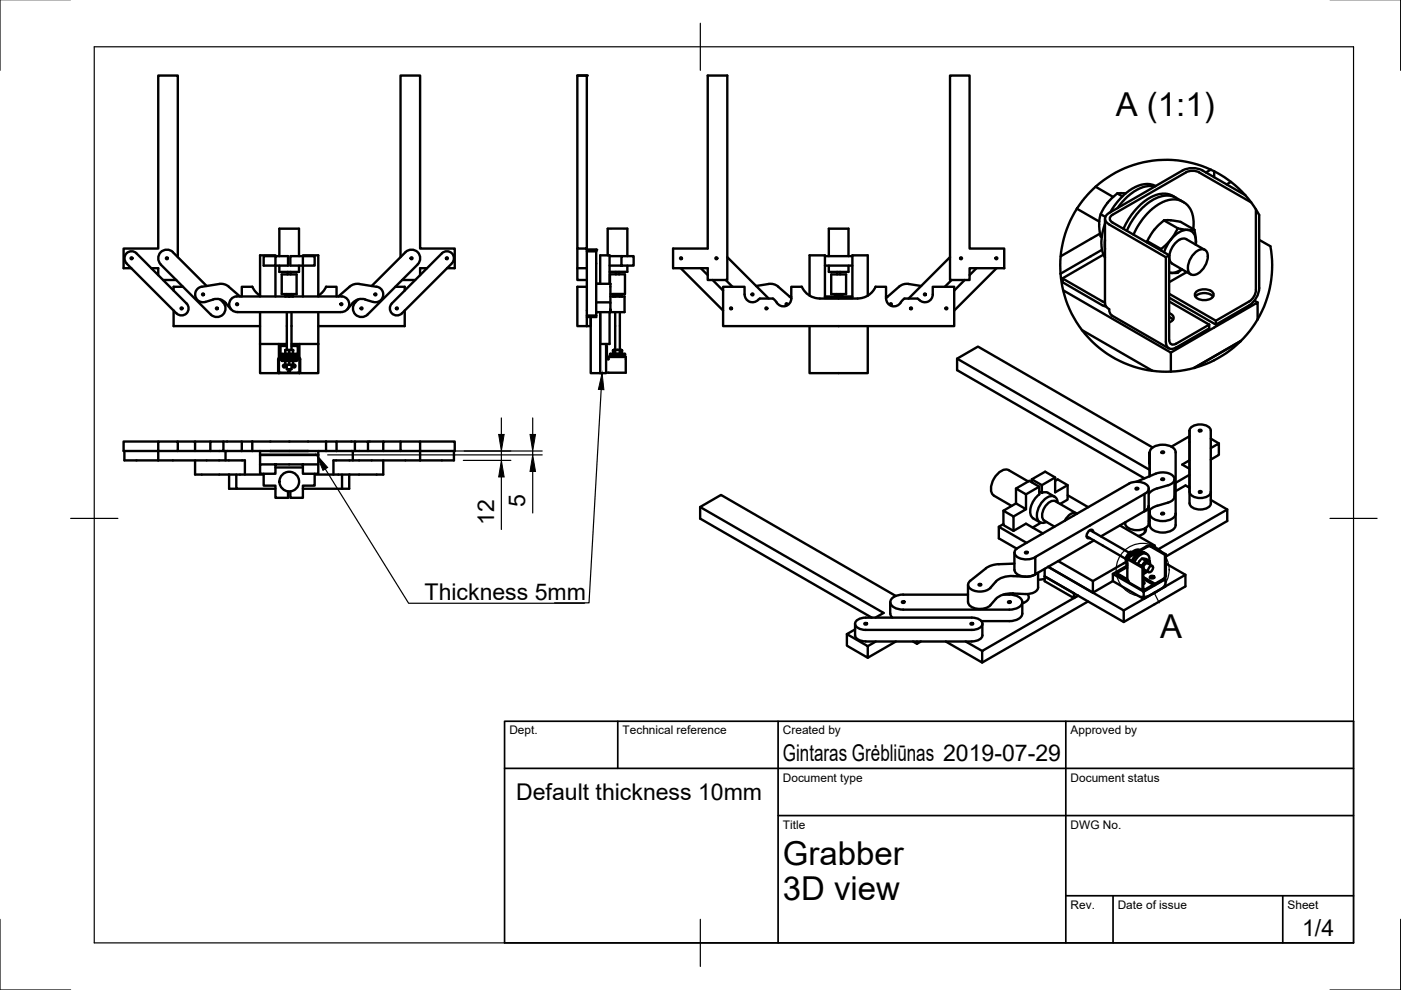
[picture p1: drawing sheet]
<svg xmlns="http://www.w3.org/2000/svg" width="297mm" height="210mm" viewBox="0 0 297 210" stroke-linecap="round" stroke-linejoin="round" font-family="sans-serif">
<!-- layer: Visible -->
<g fill="none" stroke="#000" stroke-width=".51">
<path d="M122.4 16h2M150.1 16h4.1v43.4h-4.1v-2.5h-7.4v-4.2h7.4zM201.4 16h4.2v36.7h7.3v4.2h-7.3v2.5h-4.2zM232.3 39.6l-2.4 2.5-1.6 2.2M232.3 39.6l3.7 2.2M244.9 39.5l-1.3-.1-.8 .2-1.8 .7-2 1.4-2.1 2.4M245 39.4a5.7 5.7 0 0 0-6 1.4l-1.9 1.8-1.7 2.4M251.4 36.6l-15.5 8.9a.86 .86 0 0 0-.6 .9 .86 .86 0 0 0 .6 .8l12 6.9M251.4 36.5l1.4-.3 1.5 .3 11 6.4M256.7 36a22.4 22.4 0 0 0-24.4 3.6M256.7 36l-1 .6M256.7 36l.7 .3"/>
<path d="M257.4 36.3a23.2 23.2 0 0 1 6.6 5.1M257.4 36.3v1.3M261 38.6l-.9 .5M26.8 55.8a1.49 1.49 0 0 1 0-2.1 1.49 1.49 0 0 1 2.1 0l10.6 10.6a1.49 1.49 0 0 1 0 2.1 1.49 1.49 0 0 1-2.1 0l-10.6-10.5M32.1 56.9h1.4v1.4M34.6 59.4h2.8M37.7 54.5v-38.5h-4.2v36.7h-7.3v4.2h1.6M59.2 54.3v-5.8h4.2v5.8M59.2 56.3v1.4h4.2v-1.4M59.7 58.2h3.2v4.1h-3.2zM61 57.7v.5M61.6 54.3h5.1v2h-5.1z"/>
<path d="M61.6 57.7v.5M64.2 54.3v-.2h3.3v8.8M64.2 54.3v8.6M84.9 54.5v-38.5h4.2v36.7h7.3v4.2h-1.6M85.3 59.4h2.7M88.5 56.1l-10.6 10.6M88.6 56.1a1.83 1.83 0 0 0 0-2.6 1.83 1.83 0 0 0-2.6 0l-7.2 7.1M90.5 56.9h-1.4v1.4M93.7 53.7l-10.6 10.6M93.7 53.7a1.49 1.49 0 0 1 2.1 0 1.49 1.49 0 0 1 0 2.1M95.8 55.9l-10.6 10.5a1.49 1.49 0 0 1-2.1 0 1.49 1.49 0 0 1 0-2.1M122.4 56.9v2.5h2"/>
<path d="M122.4 52.7v4.2h2M124.4 53h2v.3M124.4 52.7v-36.7h-2v36.7h2v4.2M124.4 53.3h2M124.4 56.9v12.2M126.4 53.3v13.6M128.8 54.1v-5.6h4.2v5.8M129.2 56.3h2.6v-2h2.5v2h-2.5M129.2 54.3h2.6M129.3 57.6h3.7M129.3 58.2v2M129.3 58.2h3.2"/>
<path d="M130.6 57.7v.5M131.3 57.7v.5M132.5 58.2v4.1h-3.1M133 56.3v1.4M144.3 56.9l9 8.9M148.6 56.9l1.5 1.4M151.1 59.4l2.2 2.2M153.9 59.4l1.4 1.4M154.2 54.5l8.8 8.8M174.9 56.3h5.8M174.9 54.3h5.8M175.7 54.3v-5.8h4.2v5.8"/>
<path d="M175.7 56.3v1.4h4.2v-1.4M176.2 58.2h3.2v4.1h-3.2zM177.5 57.7v.5M178.1 57.7v.5M201.4 54.5l-8.8 8.8M201.8 59.4l-1.5 1.4M204.5 59.4l-2.2 2.2M207 56.9l-1.4 1.4M211.3 56.9l-9 8.9M224.9 58a22.4 22.4 0 0 0 4.5 12M228.3 44.3a22.6 22.6 0 0 0-3.4 13.7M228.3 44.3l4.8 2.7"/>
<path d="M233.2 49.5l-8.3 4.8M233.4 45.4l1 .6M233.7 53l-8.8 5M234 54l-8.7 5M234.3 46.4v17.9a1.49 1.49 0 0 0 .9 1.2 1.5 1.5 0 0 0 .6 1.4l12 7M234.3 47.4l-.1 .3a8.7 8.7 0 0 0 .1 6.9M234.3 50.8v2.1M236.9 41h1.8M236.9 41l-1.8 1.6-1.1 1.5a7.5 7.5 0 0 0-.6 6l.2 .2M236.9 41l1.1 .6M243.2 51.1v.3M243.2 51.1l3 1.7"/>
<path d="M246.2 52.8v.4M246.8 46.7h1.5l2 .3 2.9 1.7M246.8 46.7l-2.2 2.2-1.4 2.2M246.8 46.7l2.9 1.7M247.2 54.5v18M247.9 54.1v18a.86 .86 0 0 0 .4 .9 .86 .86 0 0 0 1-.1M247.9 54.1l-.7 .4M247.9 57.8v.1M249.1 41.8a5 5 0 0 0-6 .6l-1.3 1-1.5 1.6-1 1.5-1.1 2M249.7 48.4l2.2 .4 1.3-.1M249.7 48.4l-1.4 2.3-2.1 2.1M250.5 42.6l-1.2-.7a5.6 5.6 0 0 0-6.1 1.3l-2.2 2.2-1.3 1.9-.8 1.6"/>
<path d="M250.5 57.1l-1.4 .7h-1.2M250.6 57.1l-.1 .1a2.46 2.46 0 0 1-2.6 .6M251.6 57.7l-3.7 2.1M253 48.6a5.3 5.3 0 0 0-2.4-5.9 5.7 5.7 0 0 0-6 1.3l-1.4 1.3-.9 1.1-1.2 1.7-.8 1.7M253 53.9a2.3 2.3 0 0 1 2.5-.9 2.53 2.53 0 0 1 .1 3.1 3.4 3.4 0 0 1-2.7 2.2 1.47 1.47 0 0 1-1-2.1 5 5 0 0 1 1.1-2.3zM253.2 48.7l.4 2.6M253.6 51.3l-.1 .6M253.6 51.3a2.12 2.12 0 0 0-.9-2.2 2.12 2.12 0 0 0-2.4 0 7.8 7.8 0 0 0-3.5 4.4M255.5 53l-4-2.3a2.64 2.64 0 0 0-3 1.7 2.64 2.64 0 0 0 0 3.5l4 2.3M264 41.4l-9-5.3a4.7 4.7 0 0 0-4.3 0l-15.5 9a1.29 1.29 0 0 0-.9 1.3 1.29 1.29 0 0 0 .9 1.2l12 6.9M264 41.4l1.8 2.2 1.2 2v15.5a4.7 4.7 0 0 1-2.1 3.6l-7.1 4.1v-.8l7.4-4.4 .9-1.2 .2-.9M266.3 44.4v17.1"/>
<path d="M267 50.9l2.3 1.3a22.6 22.6 0 0 1-2.7 15.5M36.8 65.8v3.3h18.3M38.8 60.8h-2v.8M43.5 64a3.9 3.9 0 0 1 3.6-.4l.8 .7M43.8 60.6l-7.1-7.1a1.84 1.84 0 0 0-2.6 0 1.84 1.84 0 0 0 0 2.6l10.6 10.6a1.83 1.83 0 0 0 2.6 0 1.83 1.83 0 0 0 0-2.6l-.6-.6M47.9 64.3l1.1 1.3M50.4 66.2h21.8M50.4 66.2a1.66 1.66 0 0 1-1.8-1.6 1.66 1.66 0 0 1 1.5-1.8l22.4 .1a1.65 1.65 0 0 1 1.5 1.7 1.65 1.65 0 0 1-1.8 1.6M50.9 62.9l-2.4-2.1-1.1-.6h-.9l-3.7 .6a1.65 1.65 0 0 0-1.4 2 1.65 1.65 0 0 0 2.2 1.2M55.1 62.9v-8.8h3.3v.2h-2.5v2h2.5v-2h2.7v2h-2.7v6.6M55.1 72.9v6.2h4M55.1 66.2v6.7"/>
<path d="M55.1 72.9h5.7M55.2 62.7l-.8-.7-.9-1.2h-2.2v2.1M59.1 76.2h.6M59.1 79.1h4.4M59.1 72.9v2.9M59.2 76.2l.3-.3h3.7l.3 .3M59.5 75.7h3.6M59.5 75.7l-.3 .1-.2 .4v2.8h.1v-2.8M59.7 75.1v.1M59.7 76.5h.1M59.7 75.2l.1 .3M59.8 76h3"/>
<path d="M59.8 75.2h3M59.8 75l3.1 .1M59.8 76.5h3M59.8 75.5h3M59.8 75.9v.1M59.8 75l-.1 .1M59.8 76.3l-.1 .2M59.8 76v.4h3M59.8 75.5v.2M60.5 62.8h1.6zM60.5 77.4h1.6M60.5 74.3h1.6"/>
<path d="M60.5 77.3v.1M60.5 76.5v.1M60.5 77.3h.8M60.5 76.6h.8M60.5 74.9v.1M60.5 74.9h.8M60.5 74.3h.8M60.5 62.8v.1M60.5 74.3v.6M60.5 76.6v.7M60.5 77.3a.33 .33 0 0 0-.5 .3 .33 .33 0 0 0 .4 .3 .33 .33 0 0 0 .1-.5M60.8 77.4v.9h1v-.9"/>
<path d="M60.8 73.4h-1.3v2.3M60.8 62.3v.5M60.8 66.2v8M61.2 78.3v.7l-2.1 .1M61.3 77.3h.8M61.3 76.6h.8M61.3 74.9h.8M61.3 74.3h.8M61.3 62.8v.1M61.3 74.3v.6M61.3 76.6v.7M61.8 73.4h1.3v2.3"/>
<path d="M61.8 72.9h5.7M61.8 62.3v.5M61.8 66.2v8M62.1 77.3v.1M62.1 76.5v.1M62.1 74.9v.1M62.1 62.8v.1M62.1 74.3v.6M62.1 76.6v.7M62.2 77.3a.33 .33 0 0 1 .5 .3 .33 .33 0 0 1-.5 .3 .33 .33 0 0 1-.1-.5M62.9 75.9h.1M62.9 75v.1"/>
<path d="M62.9 75.5v.1M62.9 76v.1M62.9 75.2h.1M62.9 76.4v.1M62.9 76.1v.3M62.9 76.2h.6M62.9 75.2v.3M62.9 75.6h.1M62.9 75.9v.1M62.9 76h.1M62.9 75.1v.1M62.9 75.6v.1"/>
<path d="M62.9 76.3v.1M62.9 75.5h.1M63.2 75.7l.2 .1 .2 .4v2.8h-2.1v-.7M63.5 72.9v2.9M63.5 76.2v2.9M67.5 72.9v6.2h-4M67.5 66.2v6.7M67.5 62.7l1.1-1 .5-.9h2.3v2.1M74.8 64.3l-1.2 1.3M75.4 64.1a1.83 1.83 0 0 0 0 2.6 1.83 1.83 0 0 0 2.5 0M75.9 63.5l-.6 .6M76.1 60.2l3.7 .6"/>
<path d="M76.2 60.2h-.9l-.8 .3-2.8 2.4M79.9 60.8a1.66 1.66 0 0 1 1.3 2 1.66 1.66 0 0 1-2.1 1.2 4 4 0 0 0-3.6-.4l-.7 .7M83.8 60.8h2v.8M85.8 65.8v3.3h-18.3M124.4 69.1h.8v-1.9v11.9h2.1M124.4 60.8h-2v8.3h2M124.4 66.9h2M126.4 60.2h3v5.4M126.4 66.9v.3h-2M126.4 64.1h3M127.3 60.2v-6.1h1.9v6.1M127.3 66.2v12.9"/>
<path d="M128.5 72.9v6.2h-1.2M128.5 73.4h.2v2l.3 .3M128.5 75.4l.1 .2 .4 .3M129 75.7h3.7v3.3h-4.2M129 75.7v.5h-.5M129.2 66.2v6.7h-1.9M129.3 75.1l.1-.1h1.5h1.6v.1M129.3 75.2l.1 .3M129.3 75.1v.1M129.4 75.2h3.1M129.4 75.5h3.1M129.4 75.5v.2"/>
<path d="M129.4 62.9h3v3.3h-6M129.4 65.6v.6zM130 74.3v.6l.1 .1M130 62.8h1.9M130 74.9h.4M130 62.8v.1M130.2 74.2l-.2 .1M130.2 74.2l.2 .1M130.4 74.9h1M130.4 74.3h1M130.4 62.3v.5M130.4 62.8v.1"/>
<path d="M130.4 66.2v8M130.4 74.3v.6M131.3 62.8h.4h-1.7M131.3 74.2h.4h-1.5M131.4 74.9h.5M131.4 74.3h.5M131.4 62.8v.1M131.4 74.3v.6M131.4 62.3v.5M131.4 66.2v8M131.8 62.8h.1M131.8 74.2l.1 .1"/>
<path d="M131.9 62.8v.1M131.9 74.3v.6M131.9 74.9l-.1 .1M132.5 75.5v.2M132.5 75.2v.3M132.5 75.1v.1M157.9 62.4v-1.6h-4.6v8.3h49v-8.3h-4.5a3.1 3.1 0 0 1-.4 2.7 1.66 1.66 0 0 1-2.5 .1M157.9 62.4a1.75 1.75 0 0 0 1.3 1.6 1.75 1.75 0 0 0 1.9-.7h2.8l.8 .8M160.3 60.6l2.7-.4 1.3 .1 .7 .5 2.8 2.4M167.4 62.9h.4M171.6 69.1v10h12.4v-10M171.6 62.7v-8.6h3.3v9.1h5.8v-9.1h3.3v8.6"/>
<path d="M174.9 62.9h5.8M177 62.8h1.6zM177 62.8v.1M177.3 62.3v.5M177.8 62.8v.1M178.3 62.3v.5M178.6 62.8v.1M187.9 62.9h.3M192.6 60.2l2.7 .4M192.7 60.2h-.9l-.8 .3-3.1 2.7M194.9 63.6l-.4-.3h-2.7l-.5 .4a1.79 1.79 0 0 1-1.6 1.2 1.79 1.79 0 0 1-1.8-1.2v-2.9h-2.3a4.1 4.1 0 0 1-3.8 2.5h-8a4.2 4.2 0 0 1-3.8-2.5h-2.2v2.5a1.66 1.66 0 0 1-1.3 1.6 1.66 1.66 0 0 1-1.8-.8M202.9 76l40.9 23.6"/>
<path d="M225.4 61.5l22.8 13.3v4M229.4 70a22.6 22.6 0 0 0 15 8.6M229.4 70l15 8.6M234.3 64.1l-9-5.1v.8l8.4 4.9 .8 .3M247.2 72.5a1.29 1.29 0 0 0 .6 1.3 1.29 1.29 0 0 0 1.5-.1M247.9 63.9l8.5 4.9M247.9 63.1l9.9 5.7M247.9 62.3l9.9 5.7M247.9 67.2l.8 .6M247.9 66.4a.98 .98 0 0 1 .9 1 .98 .98 0 0 1-.9 1M253.2 78a21.9 21.9 0 0 1-8.8 .6M253.5 62.9a2.72 2.72 0 0 1 3.7 0"/>
<path d="M253.5 62a2.63 2.63 0 0 1 3.8 .3 1.63 1.63 0 0 1-2 1.3 1.63 1.63 0 0 1-2-1.3zM256.4 68.8v.8l-7.1 4.1M256.4 68.8l-7.1 4.1M263.1 72.3l-9.9 5.7M263.1 72.3a22.5 22.5 0 0 1-9.9 5.7M266 63.7l.6 .4M266.6 67.7v-3.6l-18.4 10.7M266.6 67.7l-1.6 2.4-1.9 2.2M26.4 95.6v2h7.1M33.5 97.6h18.4v3M33.5 93.6h-7.3v2h7.3v-2h4.2v2h-4.2v2M37.7 95.6h9.7v-2h-2.8v2"/>
<path d="M37.7 93.6h3.7v2M41.4 97.6v3h14.5M41.4 93.6h3.2M47.4 95.6h3.9M47.4 93.6h3.9M47.8 95.6v2M51.3 95.6h2.2M53.5 93.6h15.6M53.5 95.6h15.6M53.5 93.6h-2.2v2M53.5 93.6v2M55.1 98.5v-2.1h12.4v2.1"/>
<path d="M55.1 95.6v.8h12.4v-.8M58.4 98.5v1.9h-3.3v-1.9h12.4v1.9h-3.3v-1.9M58.4 99.1h5.8M69.1 93.6h2.3v2M69.1 95.6h2.3M69.1 93.6v2M71.4 95.6h3.8M71.4 93.6h3.8M74.8 95.6v2M78 93.6h3.3M78 95.6v-2h-2.8v2h9.7M81.3 97.6v3h-14.6"/>
<path d="M84.9 93.6h-3.6v2M89.1 97.6h-18.4v3M89.1 93.6h7.3v2h-7.3v-2h-4.2v2h4.2v2M96.2 95.6v2h-7.1M243.8 95.9v5.1zM243.8 95.9a2.42 2.42 0 0 1 2.7-1.6 2.41 2.41 0 0 1 2.8 1.6v15.4a2.42 2.42 0 0 1-2.8 1.6 2.47 2.47 0 0 1-2.7-1.6v-3.1a1.95 1.95 0 0 0 2 2.2 3.3 3.3 0 0 0 3.4-1.1l.1-.4M244.4 94.9l-37.1-21.4-4.4 2.5v2.5l39.8 22.9M252.2 91.3v15.4a1.99 1.99 0 0 0 2.3 1.3 1.99 1.99 0 0 0 2.2-1.3M252.2 91.3a1.99 1.99 0 0 1 2.3-1.3 1.99 1.99 0 0 1 2.2 1.3M252.2 97.6l-1.5 .9 1.5 .9M252.2 92.5l-3.9 2.2M256.7 95l1.7-1v2.4l-1.7 1"/>
<path d="M256.7 91.3v15.4M256.7 93l1.7 1M48.6 100.6v3h1.5M50.1 100.6v3h8.3M55.9 100.4v2.6h2.5v2.6h2.7v-1.4M64.2 103.6h8.3M66.7 100.4v2.6h-2.5v2.6h-2.6v-1.4M72.5 100.6v3M74 100.6v3h-1.5M148.4 107.5l38.9 22.5-1.7 1M211.8 111.7l5.9 3.4M212.7 108.3v3l2.2 1.3 2.6-1.6 3.6 2.1"/>
<path d="M212.7 111.1l-.9 .6v2.4l3.8 2.2M215.1 119.5l-3.8 .2-1.5 .3-.8 .5M215.1 117.2v3.6M215.4 103.6v3.1l2.1 1.3-2.6 1.5M215.4 106.7l-2.7 1.6 2.2 1.2v3.1M218 102.1l-4.1-2.4a2.39 2.39 0 0 0-2.8 1.2 3.7 3.7 0 0 0-.7 3.9l4.1 2.5M218.8 101.6v.6M219.1 109.9l1.4 .8M220.3 104.8v-1.6l-2.1-1.2-2.8 1.6 2.1 1.2v3.2M220.3 103.2l-2.8 1.6M220.3 104.2l.6 .3M220.4 104.8a4.6 4.6 0 0 0-1.9 4.4l.6 .7"/>
<path d="M220.7 110.8l-1.8 1.1M220.9 104.5l1-.1 1.7 .9M220.9 102.9l-2.1-1.3 2.8-1.6 2.1 1.2v3.2l2.7-1.5M220.9 102.9v1.6M221.4 110.4l2.2 1.3M223.7 102l.5-.4 2.2 1.3v3l-1.6 .9M223.7 101.2l-2.8 1.7M224.3 106.6a1.34 1.34 0 0 0-.8-1.4 1.34 1.34 0 0 0-1.5 .3 4.4 4.4 0 0 0-1.9 4.8 1.28 1.28 0 0 0 1.8 .4M224.4 119l7.3 4.2M226.4 105l4.3 2.5M228.2 108.9l-4.4-2.6a2.1 2.1 0 0 0-2.4 1.4 2.1 2.1 0 0 0 0 2.7M228.3 108.9a1.93 1.93 0 0 0-2.3 1.2l-.3 .3"/>
<path d="M230.4 113.7l8.3 4.8M231.1 112.4a1.23 1.23 0 0 0-.5 1.7h.4M231.1 112.4l.5-.1 .2 .5M231.1 112.4l8.3 4.8M237.4 111.4l7.4 4.2M238.5 110.8v.2M238.5 111a2.21 2.21 0 0 0 2.6 1.4 2.21 2.21 0 0 0 2.5-1.4M238.7 119.1l-7 4.1v2.5M238.8 118.1l.2 .2M239 118.6a2.2 2.2 0 0 0 0 1.8M239 119.5v.5M239 118.4v4.4"/>
<path d="M239.4 118.6l3 1.7M239.4 118.1l-.1 .3 .1 .1M239.4 102.5l-23.7 13.7a1.1 1.1 0 0 0-.6 1.2 1.1 1.1 0 0 0 .9 .9 3.9 3.9 0 0 0 3.5-.2M239.4 102.5a3.2 3.2 0 0 1 4.1 .8 1.21 1.21 0 0 1-.8 1.4M239.6 117h.5M239.6 117l-.8 1.1-.1 .8 .1 .4M239.6 117l.3 .2M240.9 102.2l4.1-1.8a3.3 3.3 0 0 1 4 .9 1.38 1.38 0 0 1-1.3 1.6l-2.8 .8-.8 .5-.5 .5M241.3 119.5l.7 .5M241.3 119.5l-.1 .1M241.7 116.6l-1 .2-1 1M241.7 116.6a2.15 2.15 0 0 0-2.4 1.4"/>
<path d="M242 120v.1M242.1 118.4l.9 .1 .7 .4M242.1 118.4l-.8 1.1M242.1 118.4l.8 .5M242.7 108.4v-3.7l-23.2 13.4v3.7l12.4-7.2M242.7 108.4l-9.3 5.3M242.7 117.2a1.98 1.98 0 0 0-2.5 1.3l-.2 .4M242.7 112v.9M242.9 118.9h.5M242.9 118.9l-.9 1.1M242.9 111.9a1.51 1.51 0 0 1-1.6 1.7M243.1 117.4l-.3-.1a2.2 2.2 0 0 0-2.6 1.6v.1"/>
<path d="M243.4 118.9h.3M243.4 118.9l-.7 .3-.6 .9M243.4 118.9a.63 .63 0 0 1 .4 .8l-.1-.8M243.5 103.6v7.4M243.6 107.3a1.35 1.35 0 0 1-.9 1.1M243.7 118.9a1.24 1.24 0 0 0-.7-1.5 1.24 1.24 0 0 0-1.5 .5l-1 1.3M243.8 110.4l-.3 .1M244 115.9l3 1.7M244 115.9h-.7l-3.9 2.2M244.3 115.9l.5-.3v.6M245.4 116.5l14.8-8.5v2.5l-13 7.5M247.2 117.5l-3-1.7-.5-.1-.6 .1-4.1 2.4 .2 .5 3 1.7"/>
<path d="M247.2 119.5l4.1 2.4M247.6 106.6l-2.7 .8-.8 .4-.5 .6M249 101.6v3.7a1.53 1.53 0 0 1-1.3 1.3M252.2 100.7l-2.9 1.7M252.2 103.1l-.3 .2M252.2 103.4l-.8-.5-2.1 1.2M252.2 104.3a1.99 1.99 0 0 0 2.3 1.3 1.99 1.99 0 0 0 2.2-1.3M256.7 106l3.5 2M181.3 132.3v2.4a2.02 2.02 0 0 0 2.2 1.3h22.5a1.99 1.99 0 0 0 2.3-1.3M181.3 133.4l-1.7 1M181.6 131.6a2.84 2.84 0 0 1 1.9-.6h22.5a1.99 1.99 0 0 1 2.3 1.3 1.99 1.99 0 0 1-2.3 1.3h-22.5a1.99 1.99 0 0 1-2.2-1.3zM185.7 136l-1.7 1v2.5l-4.4-2.6v-2.5l4.4 2.6"/>
<path d="M188.7 127.7v2.4M188.8 130.1l.4 .8M189.9 126.4l-37-21.5-4.5 2.6v2.5l36.4 21M189.9 136l-5.9 3.5M191.5 126.1h13.7M193.6 136l.8 .5v-.5M195.2 136l-.8 .5M204.7 136l3.5 2M205.2 124v3.7M205.3 127.7a2.47 2.47 0 0 0 3 1.4 2.76 2.76 0 0 0 1.7-.8M208.3 132.3v2.4M209 120.5l-3.3 2.6a1.1 1.1 0 0 0-.4 1.2 1.1 1.1 0 0 0 .9 .8 3.6 3.6 0 0 0 3.8-.5"/>
<path d="M211.1 123.3l-1.1 1.3M211.1 127l-1.1 1.3M212.7 126.1h1.3M214 126.1a2.42 2.42 0 0 1 2.7 1.6 2.42 2.42 0 0 1-2.7 1.6h-22.5a2.41 2.41 0 0 1-2.7-1.6 2.42 2.42 0 0 1 2.7-1.6M214.7 125.8v.3M214.8 122.1l-1.3 .1-1.1 .3-1.3 .8M214.8 125.8l-1.3 .1-1.1 .3-1.3 .8M215.1 120.8a2.04 2.04 0 0 0 2.1 1.5l1.5-.2 .8-.3-.7 .3-.9 .2-3.1-.2M216.7 130.1a2.42 2.42 0 0 1-2.7 1.6h-5.9M217 127.8l-.3-.1v2.4M217.8 125.9a1.09 1.09 0 0 1-.6 1.9l-.4 .1M220.1 121.4v3.1"/>
<path d="M220.1 124.5a2.32 2.32 0 0 1-2.7 1.5l-2.6-.2M221.5 120.6v2.6l6.2 3.6v-1M221.5 122.2l16.8 9.7M221.5 122.7l-1.4 .2M227.7 126.8l.9-.5-20.4 11.7v2.5l-7.7-4.5M230.7 127.5l-22.5 13M235.9 121.7l6.6 3.7v1.6l-6.6-3.8zM235.9 123.2l-4.2 2.5-9.5-5.5 16.1 9.2M238.3 129.4l13-7.5v2.4l-13 7.6zM238.8 120l-2.9 1.7M238.9 122.7l-2.2-1.2v.2l2.2 1.3M238.9 122.9l.2 .1"/>
<path d="M238.9 122.7l.1 .1M238.9 120.3l-2.2 1.2M239 122.8l.4 .7 3 1.7M242.4 122.7l2.1 1.3v.2l-1.7 1-.5-.1-.1-4.7 .2-.1v4.5M242.4 121.2h.1M242.4 122.5l2.5 1.5M242.4 122.3l2.5 1.5M242.4 123.6l.2 .1M242.4 123.4l.3 .2-.3 .2M242.5 125.4l4.6-2.6v1.5l-4.6 2.7M243.1 121l-.6 .2M243.3 121.2l-.9 .5"/>
<path d="M243.7 120.2l.5-.2a.76 .76 0 0 1 .1 .9 .76 .76 0 0 1-.8 .3l-.1-.5zM243.8 122.5l.5-.2 .4 .2M243.9 122.2l.5-.1 .4 .3-.7 .2-.3-.2zM244.3 120l-1-.6a.87 .87 0 0 0-.7 1.3l.9 .6M244.5 124l-1.7 1h-.2l-.2-.2M246.7 122.7l-1.8 1.1v.2l1.8-1M246.9 122.7l.2 .1M247.2 122v-4.5l-.2 .1v4.5l-.3 .6M247.2 122l-.2 .5-.3 .4"/>
<circle cx="27.9" cy="54.8" r=".2"/>
<circle cx="35.4" cy="54.8" r=".2"/>
<circle cx="87.3" cy="54.8" r=".2"/>
<circle cx="94.8" cy="54.8" r=".2"/>
<circle cx="144.4" cy="54.8" r=".2"/>
<circle cx="151.9" cy="54.8" r=".2"/>
<circle cx="203.8" cy="54.8" r=".2"/>
<circle cx="211.3" cy="54.8" r=".2"/>
<circle cx="38.5" cy="65.4" r=".2"/>
<circle cx="43" cy="62.4" r=".2"/>
<circle cx="46" cy="65.4" r=".2"/>
<circle cx="50.3" cy="64.5" r=".2"/>
<circle cx="72.4" cy="64.5" r=".2"/>
<circle cx="76.7" cy="65.4" r=".2"/>
<circle cx="79.6" cy="62.4" r=".2"/>
<circle cx="84.1" cy="65.4" r=".2"/>
<circle cx="155" cy="65.4" r=".2"/>
<circle cx="159.5" cy="62.4" r=".2"/>
<circle cx="162.5" cy="65.4" r=".2"/>
<circle cx="166.8" cy="64.5" r=".2"/>
<circle cx="188.9" cy="64.5" r=".2"/>
<circle cx="193.2" cy="65.4" r=".2"/>
<circle cx="196.1" cy="62.4" r=".2"/>
<circle cx="200.6" cy="65.4" r=".2"/>
<circle cx="246.5" cy="95.9" r=".23"/>
<circle cx="254.5" cy="91.3" r=".23"/>
<circle cx="61.3" cy="102.1" r="2.09"/>
<circle cx="217.6" cy="117.1" r=".23"/>
<circle cx="241.1" cy="103.6" r=".23"/>
<circle cx="246.5" cy="108.9" r=".23"/>
<circle cx="246.5" cy="101.6" r=".23"/>
<circle cx="254.5" cy="104.3" r=".23"/>
<circle cx="183.5" cy="132.2" r=".23"/>
<circle cx="191.5" cy="127.6" r=".23"/>
<circle cx="206" cy="132.2" r=".23"/>
<circle cx="207.8" cy="123.9" r=".23"/>
<circle cx="214" cy="127.6" r=".23"/>
</g>
<g fill="#000">
<circle cx="124.4" cy="16" r=".25"/>
<circle cx="126.4" cy="53" r=".25"/>
</g>
<!-- layer: TitleBlock -->
<path d="M107 152.9h180v47h-180zM131 152.9v10M165 152.9v47M226 152.9v47M107 162.9h180M165 172.9h122M226 189.9h61M236 189.9v10M272 189.9v10" fill="none" stroke="#000" stroke-width=".36"/>
<!-- layer: Annotations -->
<g fill="none" stroke="#000" stroke-width=".25">
<path d="M69 99.4l17.6 28.5h37.3M127.5 82.6l-2.6 45.2h-7.3M244.8 125.8l1 2"/>
<circle cx="242.3" cy="120.8" r="5.6"/>
</g>
<!-- layer: Dimensions -->
<path d="M69.5 95.6h45.5M69.5 96.4h45.5M98.2 97.6h10.1M106.3 88.6v3.5M106.3 95.6v2M112.9 88.6v3.5M112.9 95.6v.8M112.9 100v8.8M106.3 101.1v11.2" fill="none" stroke="#000" stroke-width=".25"/>
<path d="M105.7 92.1h1.2l-.6 3.5zM112.4 92.1h1.1l-.6 3.5zM112.9 96.4l.6 3.6h-1.1zM106.3 97.6l.6 3.5h-1.2z" fill="#000" stroke="#000" stroke-width=".21"/>
<!-- layer: Annotations -->
<path d="M67.1 96.4l2.4 2.7-1 .6zM127.7 79.1l.3 3.5h-1.1z" fill="#000" stroke="#000" stroke-width=".21"/>
<!-- layer: Border -->
<path d="M0 -.1v15M297 -.1v15M20 9.9h267v190h-267zM148.5 4.9v10M15 109.9h10M282 109.9h10M0 194.9v15h15M148.5 194.9v10M297 194.9v15h-15" fill="none" stroke="#000" stroke-width=".25"/>
<g font-size="7">
<text x="236.6" y="24.6">A (1:1)</text>
<text x="246" y="135.3">A</text>
<text x="166" y="183.4">Grabber</text>
<text x="166" y="190.9">3D view</text>
</g>
<g font-size="4.9">
<text x="111.4" y="107.5" transform="rotate(-90 111.4 107.5)">5</text>
<text x="104.8" y="111.3" transform="rotate(-90 104.8 111.3)">12</text>
<text x="90" y="127.2">Thickness 5mm</text>
<text x="166" y="161.4">Gintaras Grėbliūnas 2019-07-29</text>
<text x="109.4" y="169.5">Default thickness 10mm</text>
<text x="276.1" y="198.6">1/4</text>
</g>
<g font-size="2.5">
<text x="108" y="155.7">Dept.</text>
<text x="132" y="155.7">Technical reference</text>
<text x="166" y="155.7">Created by</text>
<text x="227" y="155.7">Approved by</text>
<text x="166" y="165.7">Document type</text>
<text x="227" y="165.7">Document status</text>
<text x="166" y="175.7">Title</text>
<text x="227" y="175.7">DWG No.</text>
<text x="227" y="192.7">Rev.</text>
<text x="237" y="192.7">Date of issue</text>
<text x="273" y="192.7">Sheet</text>
</g>
</svg>
